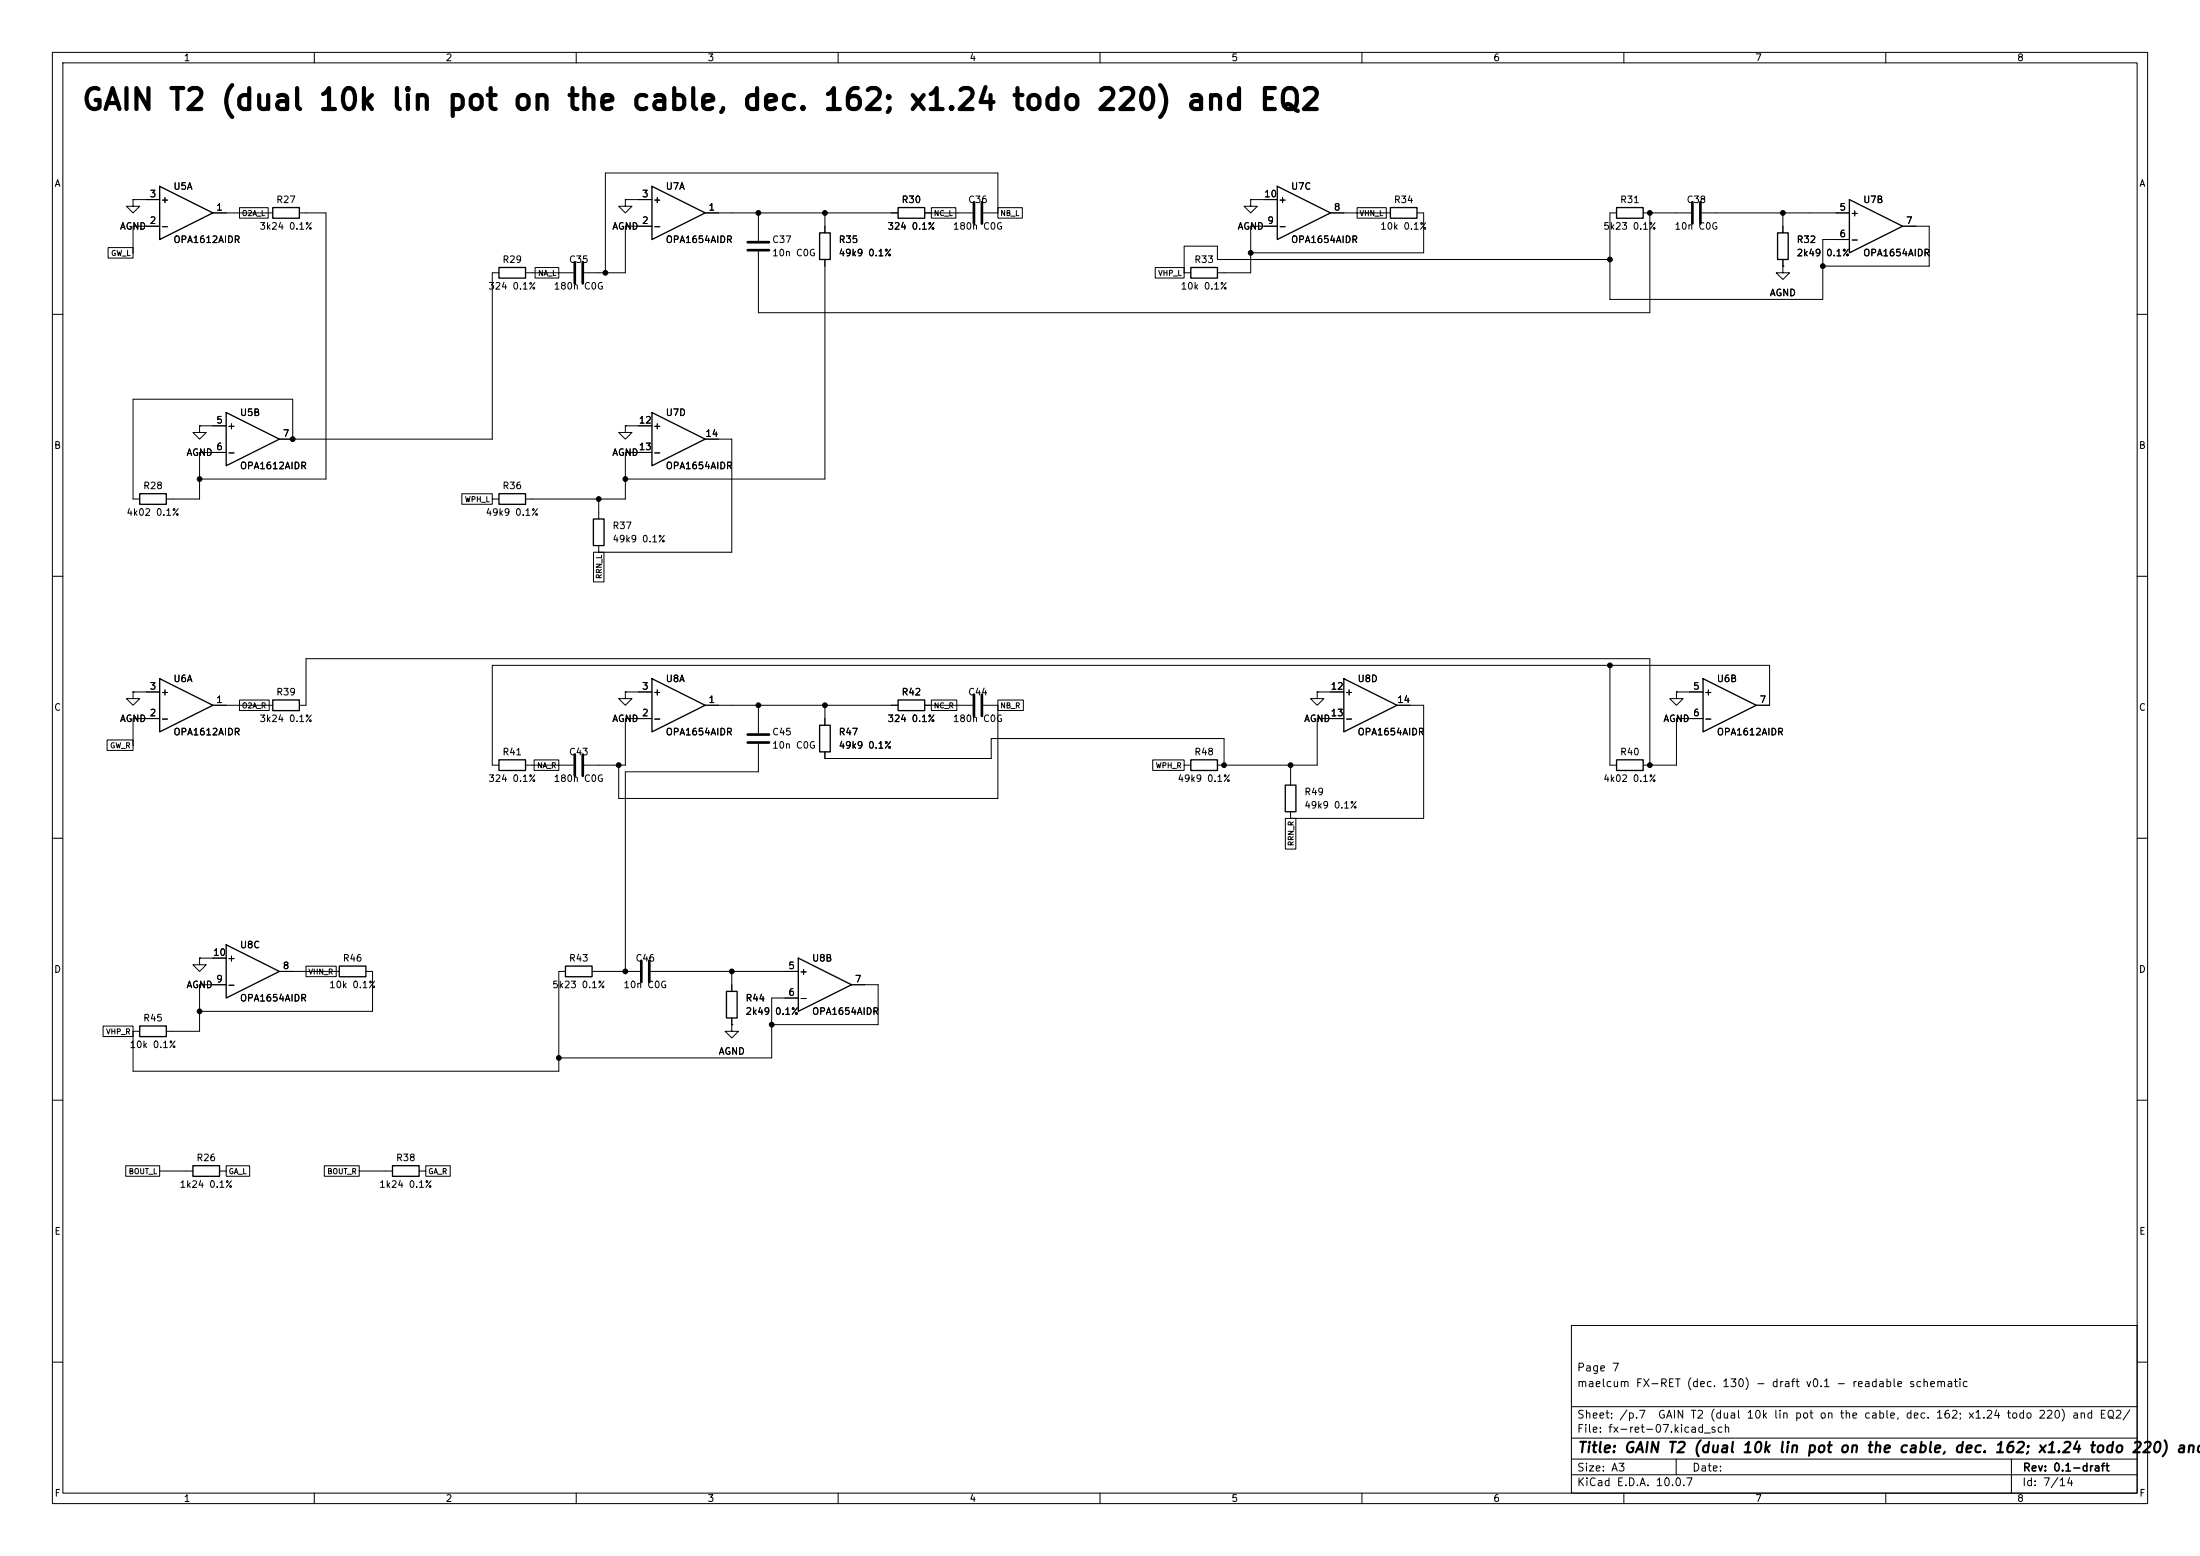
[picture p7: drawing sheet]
<svg xmlns="http://www.w3.org/2000/svg" width="420mm" height="297mm" viewBox="0 0 420 297" stroke-linecap="round" stroke-linejoin="round" font-family="sans-serif">
<g fill="none" stroke="#000" stroke-width=".19">
<path d="M10 10h400v277h-400zM12 12h396v273h-396zM60 10v2M110 10v2M160 10v2M210 10v2M260 10v2M310 10v2M360 10v2M25.4 38.1v1.3h1.3l-1.3 1.2-1.3-1.2h1.3M25.4 38.1h.1M25.4 38.1h5.1"/>
<path d="M45.7 39.6h5.5v2h-5.5zM119.4 38.1v1.3h1.2l-1.2 1.2-1.3-1.2h1.3M119.4 38.1h.1M119.4 38.1h5.1M177.8 39.6h4.7v2h-4.7zM190.5 39.6h4.7v2h-4.7zM238.8 38.1v1.3h1.2l-1.2 1.2-1.3-1.2h1.3M238.8 38.1h.1M238.8 38.1h5M259.1 39.6h5.6v2h-5.6zM20.6 47.3h4.8v2h-4.8zM30.5 43.2h-5.1v5.1"/>
<path d="M40.6 40.6h11.5M57.1 40.6h5.1v50.8h-24.1M95.2 52.1h-1.2v31.7h-40.7M100.3 52.1h9.2M102.2 51.1h4.5v2h-4.5zM124.5 43.2h-5.1v8.9h-7.9M134.6 40.6h36.8M144.8 40.6v5.4M157.5 40.6v3.9M157.5 49.5v41.9h-38.1M176.5 40.6h9.2M187.7 40.6h2.8"/>
<path d="M190.5 40.6v-7.6h-74.9v19.1M220.5 51.1h5.6v2h-5.6zM226.1 52.1h1.2M243.8 43.2h-5v8.9h-6.4M254 40.6h11.4M270.5 40.6h1.3v7.7h-33M307.3 49.5h-74.9v-2.5h-6.3v5.1M308.6 40.6h-1.3v16.6h40.7v-11.5h5.1M313.7 40.6h9.1M315 40.6v19.1h-170.2v-11.7M324.9 40.6h28.2M340.4 50.8v1.3h1.2l-1.2 1.2-1.3-1.2h1.3"/>
<path d="M340.4 50.8h.1M340.4 40.6v3.9M340.4 49.5v1.3M363.2 43.2h5.1v7.6h-20.3M10 60h2M408 60h2M38.1 81.3v1.3h1.3l-1.3 1.2-1.3-1.2h1.3M38.1 81.3h.1M38.1 81.3h5.1M43.2 86.4h-5.1v8.9h-6.4M55.9 83.8v-7.6h-30.5v19.1h1.3M88.2 94.2h5.8v2.1h-5.8z"/>
<path d="M94 95.3h1.2M114.3 95.3v3.8M119.4 81.3v1.3h1.2l-1.2 1.2-1.3-1.2h1.3M119.4 81.3h.1M119.4 81.3h5.1M124.5 86.4h-5.1v8.9h-19.1M134.6 83.8h5.1v21.6h-25.4M10 110h2M113.3 105.4h2v5.7h-2zM114.3 104.1v1.3M408 110h2M25.4 132.1v1.3h1.3l-1.3 1.2-1.3-1.2h1.3"/>
<path d="M25.4 132.1h.1M25.4 132.1h5.1M30.5 137.2h-5.1v5M40.6 134.6h11.5M45.7 133.6h5.7v2h-5.7zM57.1 134.6h1.3v-8.9h256.6v20.4M119.4 132.1v1.3h1.2l-1.2 1.2-1.3-1.2h1.3M119.4 132.1h.1M119.4 132.1h5.1M124.5 137.2h-5.1v8.9h-7.9M134.6 134.6h36.8M144.8 134.6v5.4"/>
<path d="M157.5 134.6v3.8M176.5 134.6h9.2M177.8 133.6h4.9v2h-4.9zM187.7 134.6h2.8M190.5 133.6h4.9v2h-4.9zM190.5 134.6v17.8h-72.4v-6.3M251.5 132.1v1.3h1.2l-1.2 1.2-1.3-1.2h1.3M251.5 132.1h.1M251.5 132.1h5M256.5 137.2h-5v8.9h-19.1M266.7 134.6h5.1v21.6h-25.4M307.3 127v19.1h1.3"/>
<path d="M320 132.1v1.3h1.3l-1.3 1.2-1.2-1.2h1.2M320 132.1h.1M320 132.1h5.1M325.1 137.2h-5.1v8.9h-6.3M335.3 134.6h2.5v-7.6h-243.8v19.1h1.2M10 160h2M20.4 141.2h5v2h-5zM100.3 146.1h9.2M102 145h4.7v2.1h-4.7zM144.8 142v5.3h-25.4v38.1M157.5 143.5v1.3h31.7v-3.8h44.5v5.1M220.1 145h6v2.1h-6z"/>
<path d="M226.1 146.1h1.2M245.4 156.2h2v5.9h-2zM246.4 146.1v3.8M246.4 154.9v1.3M408 160h2M19.7 195.8h5.7v2.1h-5.7zM25.4 196.9h1.3M38.1 182.9v1.3h1.3l-1.3 1.2-1.3-1.2h1.3M38.1 182.9h.1M38.1 182.9h5.1M43.2 188h-5.1v8.9h-6.4M53.3 185.4h11.5"/>
<path d="M58.4 184.4h5.8v2h-5.8zM69.8 185.4h1.3v7.6h-33M107.9 185.4h-1.2v19.1h-81.3v-7.6M113 185.4h9.2M124.2 185.4h28.2M139.7 195.6v1.3h1.3l-1.3 1.2-1.3-1.2h1.3M139.7 195.6h.1M139.7 185.4v3.8M139.7 194.3v1.3M152.4 190.5h-5.1v11.4h-40.6M162.6 188h5v7.6h-20.3M10 210h2"/>
<path d="M408 210h2M24 222.5h6.5v2h-6.5zM30.5 223.5h6.3M41.9 223.5h1.3M43.2 222.5h4.5v2h-4.5zM61.9 222.5h6.7v2h-6.7zM68.6 223.5h6.3M80 223.5h1.3M81.3 222.5h4.6v2h-4.6zM300 253h108v32h-108zM10 260h2M300 278.5h108"/>
<path d="M300 274.5h108M300 268.5h108M320 278.5v3M384 278.5v6.5M408 260h2M60 285v2M110 285v2M160 285v2M210 285v2M260 285v2M300 281.5h108M310 285v2"/>
<path d="M360 285v2"/>
</g>
<g fill="none" stroke="#000" stroke-width=".25">
<path d="M30.5 35.6l10.1 5-10.1 5.1zM52.1 39.6h5v2.1h-5zM124.5 35.6l10.1 5-10.1 5.1zM171.4 39.6h5.1v2.1h-5.1zM243.8 35.6l10.2 5-10.2 5.1zM265.4 39.6h5.1v2.1h-5.1zM308.6 39.6h5.1v2.1h-5.1zM353.1 38.1l10.1 5.1-10.1 5.1zM95.2 51.1h5.1v2h-5.1zM156.5 44.5h2v5h-2zM227.3 51.1h5.1v2h-5.1zM339.3 44.5h2.1v5h-2.1z"/>
<path d="M43.2 78.7l10.1 5.1-10.1 5.1zM124.5 78.7l10.1 5.1-10.1 5.1zM26.7 94.2h5v2.1h-5zM95.2 94.2h5.1v2.1h-5.1zM113.3 99.1h2v5h-2zM30.5 129.5l10.1 5.1-10.1 5.1zM52.1 133.6h5v2h-5zM124.5 129.5l10.1 5.1-10.1 5.1zM156.5 138.4h2v5.1h-2zM171.4 133.6h5.1v2h-5.1zM256.5 129.5l10.2 5.1-10.2 5.1zM325.1 129.5l10.2 5.1-10.2 5.1z"/>
<path d="M95.2 145h5.1v2.1h-5.1zM227.3 145h5.1v2.1h-5.1zM245.4 149.9h2v5h-2zM308.6 145h5.1v2.1h-5.1zM26.7 195.8h5v2.1h-5zM43.2 180.3l10.1 5.1-10.1 5.1zM64.8 184.4h5v2h-5zM107.9 184.4h5.1v2h-5.1zM138.7 189.2h2v5.1h-2zM152.4 182.9l10.2 5.1-10.2 5zM36.8 222.5h5.1v2h-5.1zM74.9 222.5h5.1v2h-5.1z"/>
</g>
<g fill="none" stroke="#000" stroke-width=".51">
<path d="M185.9 38.6v4.1M187.5 38.6v4.1M323.1 38.6v4.1M324.6 38.6v4.1M109.7 50v4.1M111.3 50v4.1M142.7 46.2h4.1M142.7 47.8h4.1M185.9 132.6v4.1M187.5 132.6v4.1M109.7 144v4.1M111.3 144v4.1"/>
<path d="M142.7 140.2h4.1M142.7 141.7h4.1M122.4 183.4v4.1M124 183.4v4.1"/>
</g>
<g fill="#000" stroke="#000" stroke-width=".19">
<circle cx="115.6" cy="52.1" r=".46"/>
<circle cx="144.8" cy="40.6" r=".46"/>
<circle cx="157.5" cy="40.6" r=".46"/>
<circle cx="238.8" cy="48.3" r=".46"/>
<circle cx="307.3" cy="49.5" r=".46"/>
<circle cx="315" cy="40.6" r=".46"/>
<circle cx="340.4" cy="40.6" r=".46"/>
<circle cx="348" cy="50.8" r=".46"/>
<circle cx="38.1" cy="91.4" r=".46"/>
<circle cx="55.9" cy="83.8" r=".46"/>
<circle cx="114.3" cy="95.3" r=".46"/>
<circle cx="119.4" cy="91.4" r=".46"/>
<circle cx="144.8" cy="134.6" r=".46"/>
<circle cx="157.5" cy="134.6" r=".46"/>
<circle cx="307.3" cy="127" r=".46"/>
<circle cx="118.1" cy="146.1" r=".46"/>
<circle cx="233.7" cy="146.1" r=".46"/>
<circle cx="246.4" cy="146.1" r=".46"/>
<circle cx="315" cy="146.1" r=".46"/>
<circle cx="38.1" cy="193" r=".46"/>
<circle cx="119.4" cy="185.4" r=".46"/>
<circle cx="139.7" cy="185.4" r=".46"/>
<circle cx="147.3" cy="195.6" r=".46"/>
<circle cx="106.7" cy="201.9" r=".46"/>
</g>
<text font-size="4" x="15.4" y="22">GAIN T2 (dual 10k lin pot on the cable, dec. 162; x1.24 todo 220) and EQ2</text>
<text font-size="2" x="301" y="277.8">Title: GAIN T2 (dual 10k lin pot on the cable, dec. 162; x1.24 todo 220) and</text>
<g font-size="1.5">
<text x="300.9" y="262.1">Page 7</text>
<text x="300.9" y="265.1">maelcum FX-RET (dec. 130) - draft v0.1 - readable schematic</text>
<text x="300.9" y="273.8">File: fx-ret-07.kicad_sch</text>
<text x="300.9" y="271.1">Sheet: /p.7</text>
<text x="316.4" y="271.1">GAIN T2 (dual 10k lin pot on the cable, dec. 162; x1.24 todo 220) and EQ2/</text>
<text x="300.9" y="281.2">Size: A3</text>
<text x="322.9" y="281.2">Date:</text>
<text x="386" y="281.2">Rev: 0.1-draft</text>
<text x="300.9" y="284">KiCad E.D.A. 10.0.7</text>
<text x="385.9" y="284">Id: 7/14</text>
</g>
<g font-size="1.3">
<text x="35" y="12">1</text>
<text x="85" y="12">2</text>
<text x="135" y="12">3</text>
<text x="185" y="12">4</text>
<text x="235" y="12">5</text>
<text x="285" y="12">6</text>
<text x="335" y="12">7</text>
<text x="385" y="12">8</text>
<text x="10.3" y="36">A</text>
<text x="408.3" y="36">A</text>
<text x="28.5" y="38">3</text>
<text x="30.6" y="39.1">+</text>
<text x="33" y="36.5">U5A</text>
<text x="41.2" y="40.5">1</text>
<text x="52.6" y="39.1">R27</text>
<text x="122.5" y="38">3</text>
<text x="124.6" y="39.1">+</text>
<text x="127" y="36.5">U7A</text>
<text x="135.2" y="40.5">1</text>
<text x="172" y="39.1">R30</text>
<text x="184.7" y="39.1">C36</text>
<text x="241.2" y="38">10</text>
<text x="243.9" y="39.1">+</text>
<text x="246.4" y="36.5">U7C</text>
<text x="254.5" y="40.5">8</text>
<text x="266" y="39.1">R34</text>
<text x="309.2" y="39.1">R31</text>
<text x="321.9" y="39.1">C38</text>
<text x="351.1" y="40.5">5</text>
<text x="353.2" y="41.6">+</text>
<text x="355.6" y="39.1">U7B</text>
<text x="22.8" y="44.1">AGND</text>
<text x="28.5" y="43">2</text>
<text x="30.6" y="44.1">-</text>
<text x="33" y="46.7">OPA1612AIDR</text>
<text x="49.4" y="44.1">3k24 0.1%</text>
<text x="116.8" y="44.1">AGND</text>
<text x="122.5" y="43">2</text>
<text x="124.6" y="44.1">-</text>
<text x="127" y="46.7">OPA1654AIDR</text>
<text x="147.3" y="46.7">C37</text>
<text x="160" y="46.7">R35</text>
<text x="169.3" y="44.1">324 0.1%</text>
<text x="181.8" y="44.1">180n C0G</text>
<text x="236.2" y="44.1">AGND</text>
<text x="241.8" y="43">9</text>
<text x="243.9" y="44.1">-</text>
<text x="246.4" y="46.7">OPA1654AIDR</text>
<text x="263.4" y="44.1">10k 0.1%</text>
<text x="306" y="44.1">5k23 0.1%</text>
<text x="319.6" y="44.1">10n C0G</text>
<text x="342.9" y="46.7">R32</text>
<text x="351.1" y="45.6">6</text>
<text x="353.2" y="46.7">-</text>
<text x="363.8" y="43">7</text>
<text x="95.8" y="50.5">R29</text>
<text x="108.5" y="50.5">C35</text>
<text x="147.3" y="49.2">10n C0G</text>
<text x="160" y="49.2">49k9 0.1%</text>
<text x="227.9" y="50.5">R33</text>
<text x="342.9" y="49.2">2k49</text>
<text x="348.5" y="49.2">0.1%</text>
<text x="355.6" y="49.2">OPA1654AIDR</text>
<text x="93.1" y="55.6">324 0.1%</text>
<text x="105.6" y="55.6">180n C0G</text>
<text x="225.3" y="55.6">10k 0.1%</text>
<text x="337.8" y="56.8">AGND</text>
<text x="41.2" y="81.1">5</text>
<text x="43.3" y="82.2">+</text>
<text x="45.7" y="79.7">U5B</text>
<text x="53.9" y="83.7">7</text>
<text x="121.9" y="81.1">12</text>
<text x="124.6" y="82.2">+</text>
<text x="127" y="79.7">U7D</text>
<text x="134.6" y="83.7">14</text>
<text x="10.2" y="86">B</text>
<text x="35.5" y="87.3">AGND</text>
<text x="41.2" y="86.2">6</text>
<text x="43.3" y="87.3">-</text>
<text x="45.7" y="89.9">OPA1612AIDR</text>
<text x="116.8" y="87.3">AGND</text>
<text x="121.9" y="86.2">13</text>
<text x="124.6" y="87.3">-</text>
<text x="127" y="89.9">OPA1654AIDR</text>
<text x="408.2" y="86">B</text>
<text x="27.2" y="93.7">R28</text>
<text x="95.8" y="93.7">R36</text>
<text x="24" y="98.8">4k02 0.1%</text>
<text x="92.6" y="98.8">49k9 0.1%</text>
<text x="116.8" y="101.3">R37</text>
<text x="116.8" y="103.8">49k9 0.1%</text>
<text x="28.5" y="131.9">3</text>
<text x="33" y="130.5">U6A</text>
<text x="122.5" y="131.9">3</text>
<text x="127" y="130.5">U8A</text>
<text x="253.9" y="131.9">12</text>
<text x="259.1" y="130.5">U8D</text>
<text x="323.1" y="131.9">5</text>
<text x="327.6" y="130.5">U6B</text>
<text x="10.2" y="136">C</text>
<text x="28.5" y="137">2</text>
<text x="30.6" y="133">+</text>
<text x="41.2" y="134.5">1</text>
<text x="52.6" y="133">R39</text>
<text x="122.5" y="137">2</text>
<text x="124.6" y="133">+</text>
<text x="135.2" y="134.5">1</text>
<text x="172" y="133">R42</text>
<text x="184.7" y="133">C44</text>
<text x="253.9" y="137">13</text>
<text x="256.6" y="133">+</text>
<text x="266.6" y="134.5">14</text>
<text x="323.1" y="137">6</text>
<text x="325.2" y="133">+</text>
<text x="335.8" y="134.5">7</text>
<text x="408.2" y="136">C</text>
<text x="22.8" y="138.1">AGND</text>
<text x="30.6" y="138.1">-</text>
<text x="33" y="140.7">OPA1612AIDR</text>
<text x="49.4" y="138.1">3k24 0.1%</text>
<text x="116.8" y="138.1">AGND</text>
<text x="124.6" y="138.1">-</text>
<text x="127" y="140.7">OPA1654AIDR</text>
<text x="147.3" y="140.7">C45</text>
<text x="147.3" y="143.2">10n C0G</text>
<text x="160" y="140.7">R47</text>
<text x="160" y="143.2">49k9 0.1%</text>
<text x="169.3" y="138.1">324 0.1%</text>
<text x="181.8" y="138.1">180n C0G</text>
<text x="248.9" y="138.1">AGND</text>
<text x="256.6" y="138.1">-</text>
<text x="259.1" y="140.7">OPA1654AIDR</text>
<text x="317.4" y="138.1">AGND</text>
<text x="325.2" y="138.1">-</text>
<text x="327.6" y="140.7">OPA1612AIDR</text>
<text x="93.1" y="149.6">324 0.1%</text>
<text x="95.8" y="144.5">R41</text>
<text x="105.6" y="149.6">180n C0G</text>
<text x="108.5" y="144.5">C43</text>
<text x="224.7" y="149.6">49k9 0.1%</text>
<text x="227.9" y="144.5">R48</text>
<text x="306" y="149.6">4k02 0.1%</text>
<text x="309.2" y="144.5">R40</text>
<text x="248.9" y="152.1">R49</text>
<text x="248.9" y="154.6">49k9 0.1%</text>
<text x="10.2" y="186">D</text>
<text x="40.6" y="182.7">10</text>
<text x="43.3" y="183.8">+</text>
<text x="45.7" y="181.3">U8C</text>
<text x="53.9" y="185.3">8</text>
<text x="65.3" y="183.8">R46</text>
<text x="108.5" y="183.8">R43</text>
<text x="121.2" y="183.8">C46</text>
<text x="150.4" y="185.3">5</text>
<text x="154.9" y="183.8">U8B</text>
<text x="408.2" y="186">D</text>
<text x="35.5" y="188.9">AGND</text>
<text x="41.2" y="187.8">9</text>
<text x="43.3" y="188.9">-</text>
<text x="45.7" y="191.5">OPA1654AIDR</text>
<text x="62.7" y="188.9">10k 0.1%</text>
<text x="105.3" y="188.9">5k23 0.1%</text>
<text x="118.9" y="188.9">10n C0G</text>
<text x="142.2" y="191.5">R44</text>
<text x="150.4" y="190.4">6</text>
<text x="152.5" y="186.4">+</text>
<text x="152.5" y="191.5">-</text>
<text x="163.1" y="187.8">7</text>
<text x="27.2" y="195.3">R45</text>
<text x="142.2" y="194">2k49</text>
<text x="147.8" y="194">0.1%</text>
<text x="154.9" y="194">OPA1654AIDR</text>
<text x="24.6" y="200.4">10k 0.1%</text>
<text x="137.1" y="201.6">AGND</text>
<text x="37.4" y="221.9">R26</text>
<text x="75.5" y="221.9">R38</text>
<text x="34.2" y="227">1k24 0.1%</text>
<text x="72.3" y="227">1k24 0.1%</text>
<text x="10.3" y="236">E</text>
<text x="408.3" y="236">E</text>
<text x="10.3" y="286">F</text>
<text x="35" y="287">1</text>
<text x="85" y="287">2</text>
<text x="135" y="287">3</text>
<text x="185" y="287">4</text>
<text x="235" y="287">5</text>
<text x="285" y="287">6</text>
<text x="335" y="287">7</text>
<text x="385" y="287">8</text>
<text x="408.3" y="286">F</text>
</g>
<g font-size="1">
<text x="46.1" y="41.5">O2A_L</text>
<text x="178.2" y="41.5">NC_L</text>
<text x="190.9" y="41.5">NB_L</text>
<text x="259.5" y="41.5">VHN_L</text>
<text x="21.1" y="49.1">GW_L</text>
<text x="102.6" y="52.9">NA_L</text>
<text x="221" y="52.9">VHP_L</text>
<text x="88.6" y="96.1">WPH_L</text>
<text x="115.1" y="110.6" transform="rotate(-90 115.1 110.6)">RRN_L</text>
<text x="46.1" y="135.4">O2A_R</text>
<text x="178.2" y="135.4">NC_R</text>
<text x="190.9" y="135.4">NB_R</text>
<text x="20.9" y="143.1">GW_R</text>
<text x="102.4" y="146.9">NA_R</text>
<text x="220.5" y="146.9">WPH_R</text>
<text x="247.2" y="161.6" transform="rotate(-90 247.2 161.6)">RRN_R</text>
<text x="58.8" y="186.2">VHN_R</text>
<text x="20.2" y="197.7">VHP_R</text>
<text x="24.5" y="224.3">BOUT_L</text>
<text x="43.6" y="224.3">GA_L</text>
<text x="62.4" y="224.3">BOUT_R</text>
<text x="81.7" y="224.3">GA_R</text>
</g>
</svg>
